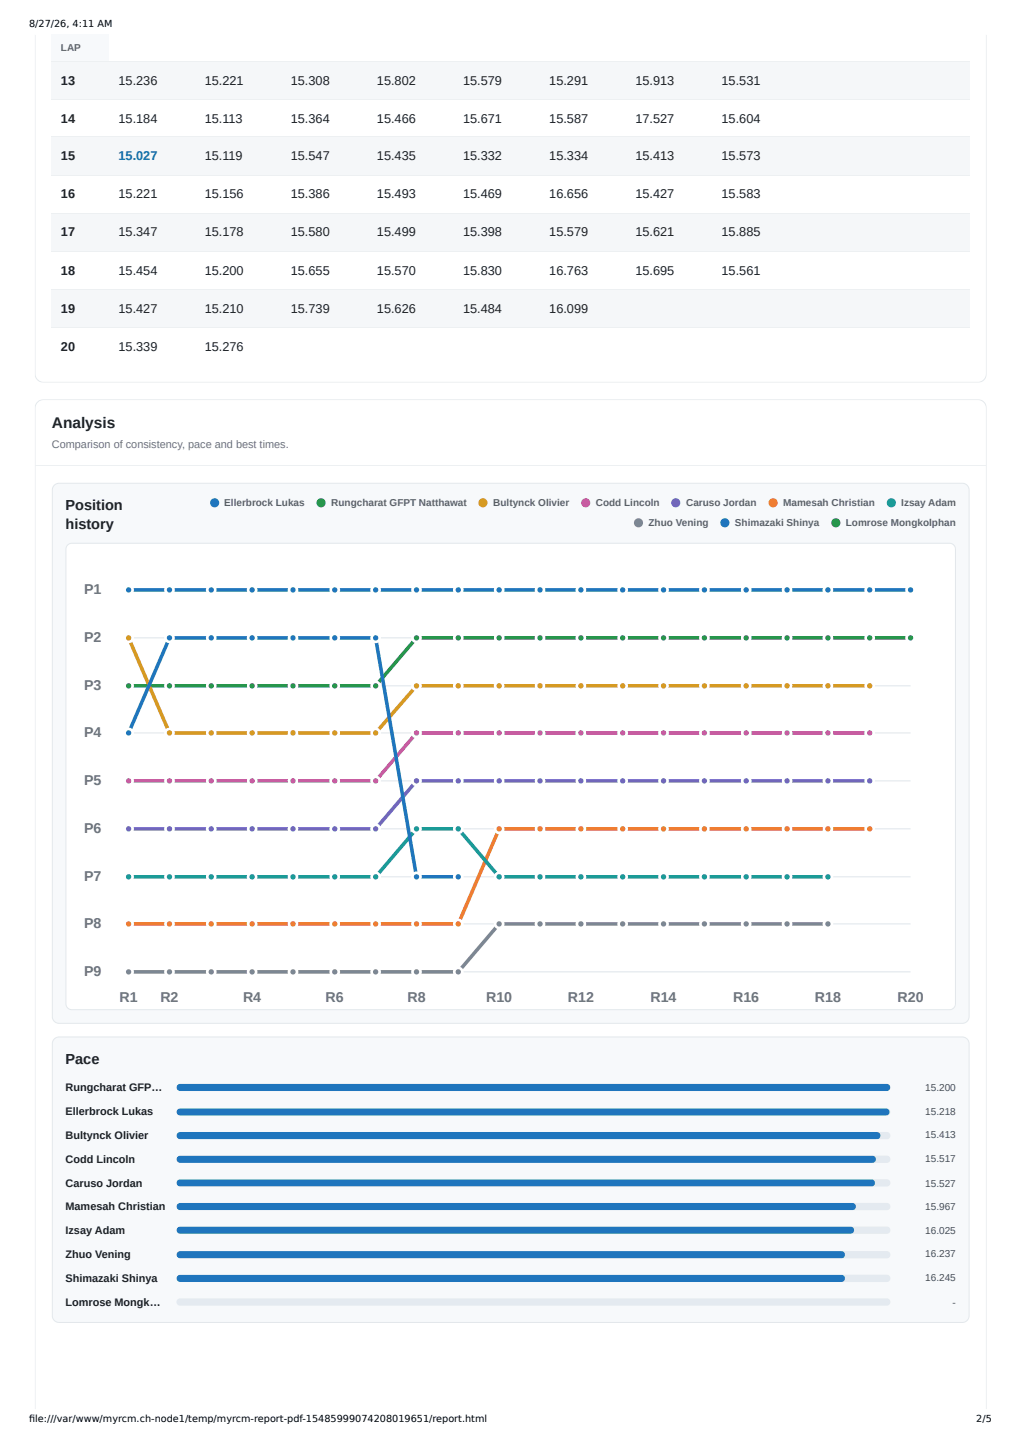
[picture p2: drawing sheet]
<svg xmlns="http://www.w3.org/2000/svg" width="297mm" height="420mm" viewBox="0 0 297 420" stroke-linecap="round" stroke-linejoin="round" font-family="sans-serif">
<g fill="#e2e6ea">
<path d="M10.1 109.9h277v1.5h-277z"/>
<path d="M285.6 10.1h1.5v101.3h-1.5z"/>
<path d="M10.1 10.1h1.5v101.3h-1.5z"/>
</g>
<path d="M15.1 10.1h16.6v7.6h-16.6z" fill="#f7f9fb"/>
<g fill="#f5f7f9">
<path d="M15.1 17.7h16.6v11.1h-16.6z"/>
<path d="M31.7 17.7h25.2v11.1h-25.2z"/>
<path d="M56.9 17.7h25.1v11.1h-25.1z"/>
<path d="M82 17.7h24.9v11.1h-24.9z"/>
<path d="M106.9 17.7h25.1v11.1h-25.1z"/>
<path d="M132 17.7h25.2v11.1h-25.2z"/>
<path d="M157.2 17.7h25.1v11.1h-25.1z"/>
<path d="M182.3 17.7h24.9v11.1h-24.9z"/>
<path d="M207.2 17.7h25.1v11.1h-25.1z"/>
<path d="M232.3 17.7h25.1v11.1h-25.1z"/>
<path d="M257.4 17.7h24.6v11.1h-24.6z"/>
<path d="M15.1 40h16.6v11.1h-16.6z"/>
<path d="M31.7 40h25.2v11.1h-25.2z"/>
<path d="M56.9 40h25.1v11.1h-25.1z"/>
<path d="M82 40h24.9v11.1h-24.9z"/>
<path d="M106.9 40h25.1v11.1h-25.1z"/>
<path d="M132 40h25.2v11.1h-25.2z"/>
<path d="M157.2 40h25.1v11.1h-25.1z"/>
<path d="M182.3 40h24.9v11.1h-24.9z"/>
<path d="M207.2 40h25.1v11.1h-25.1z"/>
<path d="M232.3 40h25.1v11.1h-25.1z"/>
<path d="M257.4 40h24.6v11.1h-24.6z"/>
<path d="M15.1 62.2h16.6v11.1h-16.6z"/>
<path d="M31.7 62.2h25.2v11.1h-25.2z"/>
<path d="M56.9 62.2h25.1v11.1h-25.1z"/>
<path d="M82 62.2h24.9v11.1h-24.9z"/>
<path d="M106.9 62.2h25.1v11.1h-25.1z"/>
<path d="M132 62.2h25.2v11.1h-25.2z"/>
<path d="M157.2 62.2h25.1v11.1h-25.1z"/>
<path d="M182.3 62.2h24.9v11.1h-24.9z"/>
<path d="M207.2 62.2h25.1v11.1h-25.1z"/>
<path d="M232.3 62.2h25.1v11.1h-25.1z"/>
<path d="M257.4 62.2h24.6v11.1h-24.6z"/>
<path d="M15.1 84.1h16.6v11.1h-16.6z"/>
<path d="M31.7 84.1h25.2v11.1h-25.2z"/>
<path d="M56.9 84.1h25.1v11.1h-25.1z"/>
<path d="M82 84.1h24.9v11.1h-24.9z"/>
<path d="M106.9 84.1h25.1v11.1h-25.1z"/>
<path d="M132 84.1h25.2v11.1h-25.2z"/>
<path d="M157.2 84.1h25.1v11.1h-25.1z"/>
<path d="M182.3 84.1h24.9v11.1h-24.9z"/>
<path d="M207.2 84.1h25.1v11.1h-25.1z"/>
<path d="M232.3 84.1h25.1v11.1h-25.1z"/>
<path d="M257.4 84.1h24.6v11.1h-24.6z"/>
</g>
<path d="M15.1 17.9h266.9M15.1 29h266.9M15.1 39.8h266.9M15.1 50.9h266.9M15.1 62h266.9M15.1 73.2h266.9M15.1 84.3h266.9M15.1 95.4h266.9" fill="none" stroke="#edf0f2" stroke-width=".29"/>
<path d="M10.9 117l.8-.5 1-.2h271.7a2.51 2.51 0 0 1 2.5 2.5v291.3h-276.7v-291.3l.2-1z" fill="#fff"/>
<g fill="#e2e6ea">
<path d="M10.1 116.2h277v1.5h-277z"/>
<path d="M285.6 116.2h1.5v293.9h-1.5z"/>
<path d="M10.1 116.2h1.5v293.9h-1.5z"/>
</g>
<path d="M10.3 135.6h276.5" fill="none" stroke="#edf0f2" stroke-width=".29"/>
<path d="M15.8 141.2l.6-.4 .8-.2h262.7a1.98 1.98 0 0 1 2 2v153.2a1.98 1.98 0 0 1-2 2h-262.7a1.98 1.98 0 0 1-2-2v-153.2l.2-.7z" fill="#f7f9fb"/>
<path d="M15.8 141.2l.6-.4 .8-.2h262.7a1.98 1.98 0 0 1 2 2v153.2a1.98 1.98 0 0 1-2 2h-262.7a1.98 1.98 0 0 1-2-2v-153.2l.2-.7z" fill="none" stroke="#e3e8ec" stroke-width=".29"/>
<path d="M19.7 158.6l1.2-.5h255.3a1.72 1.72 0 0 1 1.7 1.7v132.3a1.72 1.72 0 0 1-1.7 1.7h-255.3a1.72 1.72 0 0 1-1.7-1.7v-132.3z" fill="#fff"/>
<path d="M19.7 158.6l1.2-.5h255.3a1.72 1.72 0 0 1 1.7 1.7v132.3a1.72 1.72 0 0 1-1.7 1.7h-255.3a1.72 1.72 0 0 1-1.7-1.7v-132.3z" fill="none" stroke="#e3e8ec" stroke-width=".29"/>
<circle cx="62.4" cy="146.3" r="1.32" fill="#1f75bd"/>
<circle cx="93.4" cy="146.3" r="1.32" fill="#27964c"/>
<circle cx="140.5" cy="146.3" r="1.32" fill="#d69a22"/>
<circle cx="170.4" cy="146.3" r="1.32" fill="#c5579d"/>
<circle cx="196.6" cy="146.3" r="1.32" fill="#6f63c7"/>
<circle cx="224.9" cy="146.3" r="1.32" fill="#ef7d32"/>
<circle cx="259.3" cy="146.3" r="1.32" fill="#159a9c"/>
<circle cx="185.7" cy="152.1" r="1.32" fill="#7b8794"/>
<circle cx="210.9" cy="152.1" r="1.32" fill="#1f75bd"/>
<circle cx="243.2" cy="152.1" r="1.32" fill="#27964c"/>
<path d="M37.4 171.7h227.5M37.4 185.6h227.5M37.4 199.6h227.5M37.4 213.3h227.5M37.4 227.2h227.5M37.4 241.2h227.5M37.4 255.2h227.5M37.4 268.9h227.5M37.4 282.8h227.5" fill="none" stroke="#dfe5e9" stroke-width=".29"/>
<path d="M37.4 171.7h227.5" fill="none" stroke="#1f75bd" stroke-width="1"/>
<circle cx="37.4" cy="171.7" r="1.16" fill="#1f75bd"/>
<circle cx="37.4" cy="171.7" r="1.16" fill="none" stroke="#fff" stroke-width=".78" stroke-linecap="butt"/>
<circle cx="49.3" cy="171.7" r="1.16" fill="#1f75bd"/>
<circle cx="49.3" cy="171.7" r="1.16" fill="none" stroke="#fff" stroke-width=".78" stroke-linecap="butt"/>
<circle cx="61.5" cy="171.7" r="1.16" fill="#1f75bd"/>
<circle cx="61.5" cy="171.7" r="1.16" fill="none" stroke="#fff" stroke-width=".78" stroke-linecap="butt"/>
<circle cx="73.3" cy="171.7" r="1.16" fill="#1f75bd"/>
<circle cx="73.3" cy="171.7" r="1.16" fill="none" stroke="#fff" stroke-width=".78" stroke-linecap="butt"/>
<circle cx="85.2" cy="171.7" r="1.16" fill="#1f75bd"/>
<circle cx="85.2" cy="171.7" r="1.16" fill="none" stroke="#fff" stroke-width=".78" stroke-linecap="butt"/>
<circle cx="97.4" cy="171.7" r="1.16" fill="#1f75bd"/>
<circle cx="97.4" cy="171.7" r="1.16" fill="none" stroke="#fff" stroke-width=".78" stroke-linecap="butt"/>
<circle cx="109.3" cy="171.7" r="1.16" fill="#1f75bd"/>
<circle cx="109.3" cy="171.7" r="1.16" fill="none" stroke="#fff" stroke-width=".78" stroke-linecap="butt"/>
<circle cx="121.2" cy="171.7" r="1.16" fill="#1f75bd"/>
<circle cx="121.2" cy="171.7" r="1.16" fill="none" stroke="#fff" stroke-width=".78" stroke-linecap="butt"/>
<circle cx="133.3" cy="171.7" r="1.16" fill="#1f75bd"/>
<circle cx="133.3" cy="171.7" r="1.16" fill="none" stroke="#fff" stroke-width=".78" stroke-linecap="butt"/>
<circle cx="145.2" cy="171.7" r="1.16" fill="#1f75bd"/>
<circle cx="145.2" cy="171.7" r="1.16" fill="none" stroke="#fff" stroke-width=".78" stroke-linecap="butt"/>
<circle cx="157.1" cy="171.7" r="1.16" fill="#1f75bd"/>
<circle cx="157.1" cy="171.7" r="1.16" fill="none" stroke="#fff" stroke-width=".78" stroke-linecap="butt"/>
<circle cx="169" cy="171.7" r="1.16" fill="#1f75bd"/>
<circle cx="169" cy="171.7" r="1.16" fill="none" stroke="#fff" stroke-width=".78" stroke-linecap="butt"/>
<circle cx="181.1" cy="171.7" r="1.16" fill="#1f75bd"/>
<circle cx="181.1" cy="171.7" r="1.16" fill="none" stroke="#fff" stroke-width=".78" stroke-linecap="butt"/>
<circle cx="193" cy="171.7" r="1.16" fill="#1f75bd"/>
<circle cx="193" cy="171.7" r="1.16" fill="none" stroke="#fff" stroke-width=".78" stroke-linecap="butt"/>
<circle cx="204.9" cy="171.7" r="1.16" fill="#1f75bd"/>
<circle cx="204.9" cy="171.7" r="1.16" fill="none" stroke="#fff" stroke-width=".78" stroke-linecap="butt"/>
<circle cx="217.1" cy="171.7" r="1.16" fill="#1f75bd"/>
<circle cx="217.1" cy="171.7" r="1.16" fill="none" stroke="#fff" stroke-width=".78" stroke-linecap="butt"/>
<circle cx="229" cy="171.7" r="1.16" fill="#1f75bd"/>
<circle cx="229" cy="171.7" r="1.16" fill="none" stroke="#fff" stroke-width=".78" stroke-linecap="butt"/>
<circle cx="240.8" cy="171.7" r="1.16" fill="#1f75bd"/>
<circle cx="240.8" cy="171.7" r="1.16" fill="none" stroke="#fff" stroke-width=".78" stroke-linecap="butt"/>
<circle cx="253" cy="171.7" r="1.16" fill="#1f75bd"/>
<circle cx="253" cy="171.7" r="1.16" fill="none" stroke="#fff" stroke-width=".78" stroke-linecap="butt"/>
<circle cx="264.9" cy="171.7" r="1.16" fill="#1f75bd"/>
<circle cx="264.9" cy="171.7" r="1.16" fill="none" stroke="#fff" stroke-width=".78" stroke-linecap="butt"/>
<path d="M264.9 185.6h-143.7l-11.9 14h-71.9" fill="none" stroke="#27964c" stroke-width="1"/>
<circle cx="37.4" cy="199.6" r="1.16" fill="#27964c"/>
<circle cx="37.4" cy="199.6" r="1.16" fill="none" stroke="#fff" stroke-width=".78" stroke-linecap="butt"/>
<circle cx="49.3" cy="199.6" r="1.16" fill="#27964c"/>
<circle cx="49.3" cy="199.6" r="1.16" fill="none" stroke="#fff" stroke-width=".78" stroke-linecap="butt"/>
<circle cx="61.5" cy="199.6" r="1.16" fill="#27964c"/>
<circle cx="61.5" cy="199.6" r="1.16" fill="none" stroke="#fff" stroke-width=".78" stroke-linecap="butt"/>
<circle cx="73.3" cy="199.6" r="1.16" fill="#27964c"/>
<circle cx="73.3" cy="199.6" r="1.16" fill="none" stroke="#fff" stroke-width=".78" stroke-linecap="butt"/>
<circle cx="85.2" cy="199.6" r="1.16" fill="#27964c"/>
<circle cx="85.2" cy="199.6" r="1.16" fill="none" stroke="#fff" stroke-width=".78" stroke-linecap="butt"/>
<circle cx="97.4" cy="199.6" r="1.16" fill="#27964c"/>
<circle cx="97.4" cy="199.6" r="1.16" fill="none" stroke="#fff" stroke-width=".78" stroke-linecap="butt"/>
<circle cx="109.3" cy="199.6" r="1.16" fill="#27964c"/>
<circle cx="109.3" cy="199.6" r="1.16" fill="none" stroke="#fff" stroke-width=".78" stroke-linecap="butt"/>
<circle cx="121.2" cy="185.6" r="1.16" fill="#27964c"/>
<circle cx="121.2" cy="185.6" r="1.16" fill="none" stroke="#fff" stroke-width=".78" stroke-linecap="butt"/>
<circle cx="133.3" cy="185.6" r="1.16" fill="#27964c"/>
<circle cx="133.3" cy="185.6" r="1.16" fill="none" stroke="#fff" stroke-width=".78" stroke-linecap="butt"/>
<circle cx="145.2" cy="185.6" r="1.16" fill="#27964c"/>
<circle cx="145.2" cy="185.6" r="1.16" fill="none" stroke="#fff" stroke-width=".78" stroke-linecap="butt"/>
<circle cx="157.1" cy="185.6" r="1.16" fill="#27964c"/>
<circle cx="157.1" cy="185.6" r="1.16" fill="none" stroke="#fff" stroke-width=".78" stroke-linecap="butt"/>
<circle cx="169" cy="185.6" r="1.16" fill="#27964c"/>
<circle cx="169" cy="185.6" r="1.16" fill="none" stroke="#fff" stroke-width=".78" stroke-linecap="butt"/>
<circle cx="181.1" cy="185.6" r="1.16" fill="#27964c"/>
<circle cx="181.1" cy="185.6" r="1.16" fill="none" stroke="#fff" stroke-width=".78" stroke-linecap="butt"/>
<circle cx="193" cy="185.6" r="1.16" fill="#27964c"/>
<circle cx="193" cy="185.6" r="1.16" fill="none" stroke="#fff" stroke-width=".78" stroke-linecap="butt"/>
<circle cx="204.9" cy="185.6" r="1.16" fill="#27964c"/>
<circle cx="204.9" cy="185.6" r="1.16" fill="none" stroke="#fff" stroke-width=".78" stroke-linecap="butt"/>
<circle cx="217.1" cy="185.6" r="1.16" fill="#27964c"/>
<circle cx="217.1" cy="185.6" r="1.16" fill="none" stroke="#fff" stroke-width=".78" stroke-linecap="butt"/>
<circle cx="229" cy="185.6" r="1.16" fill="#27964c"/>
<circle cx="229" cy="185.6" r="1.16" fill="none" stroke="#fff" stroke-width=".78" stroke-linecap="butt"/>
<circle cx="240.8" cy="185.6" r="1.16" fill="#27964c"/>
<circle cx="240.8" cy="185.6" r="1.16" fill="none" stroke="#fff" stroke-width=".78" stroke-linecap="butt"/>
<circle cx="253" cy="185.6" r="1.16" fill="#27964c"/>
<circle cx="253" cy="185.6" r="1.16" fill="none" stroke="#fff" stroke-width=".78" stroke-linecap="butt"/>
<circle cx="264.9" cy="185.6" r="1.16" fill="#27964c"/>
<circle cx="264.9" cy="185.6" r="1.16" fill="none" stroke="#fff" stroke-width=".78" stroke-linecap="butt"/>
<path d="M37.4 185.6l11.9 27.7h60l11.9-13.7h131.8" fill="none" stroke="#d69a22" stroke-width="1"/>
<circle cx="37.4" cy="185.6" r="1.16" fill="#d69a22"/>
<circle cx="37.4" cy="185.6" r="1.16" fill="none" stroke="#fff" stroke-width=".78" stroke-linecap="butt"/>
<circle cx="49.3" cy="213.3" r="1.16" fill="#d69a22"/>
<circle cx="49.3" cy="213.3" r="1.16" fill="none" stroke="#fff" stroke-width=".78" stroke-linecap="butt"/>
<circle cx="61.5" cy="213.3" r="1.16" fill="#d69a22"/>
<circle cx="61.5" cy="213.3" r="1.16" fill="none" stroke="#fff" stroke-width=".78" stroke-linecap="butt"/>
<circle cx="73.3" cy="213.3" r="1.16" fill="#d69a22"/>
<circle cx="73.3" cy="213.3" r="1.16" fill="none" stroke="#fff" stroke-width=".78" stroke-linecap="butt"/>
<circle cx="85.2" cy="213.3" r="1.16" fill="#d69a22"/>
<circle cx="85.2" cy="213.3" r="1.16" fill="none" stroke="#fff" stroke-width=".78" stroke-linecap="butt"/>
<circle cx="97.4" cy="213.3" r="1.16" fill="#d69a22"/>
<circle cx="97.4" cy="213.3" r="1.16" fill="none" stroke="#fff" stroke-width=".78" stroke-linecap="butt"/>
<circle cx="109.3" cy="213.3" r="1.16" fill="#d69a22"/>
<circle cx="109.3" cy="213.3" r="1.16" fill="none" stroke="#fff" stroke-width=".78" stroke-linecap="butt"/>
<circle cx="121.2" cy="199.6" r="1.16" fill="#d69a22"/>
<circle cx="121.2" cy="199.6" r="1.16" fill="none" stroke="#fff" stroke-width=".78" stroke-linecap="butt"/>
<circle cx="133.3" cy="199.6" r="1.16" fill="#d69a22"/>
<circle cx="133.3" cy="199.6" r="1.16" fill="none" stroke="#fff" stroke-width=".78" stroke-linecap="butt"/>
<circle cx="145.2" cy="199.6" r="1.16" fill="#d69a22"/>
<circle cx="145.2" cy="199.6" r="1.16" fill="none" stroke="#fff" stroke-width=".78" stroke-linecap="butt"/>
<circle cx="157.1" cy="199.6" r="1.16" fill="#d69a22"/>
<circle cx="157.1" cy="199.6" r="1.16" fill="none" stroke="#fff" stroke-width=".78" stroke-linecap="butt"/>
<circle cx="169" cy="199.6" r="1.16" fill="#d69a22"/>
<circle cx="169" cy="199.6" r="1.16" fill="none" stroke="#fff" stroke-width=".78" stroke-linecap="butt"/>
<circle cx="181.1" cy="199.6" r="1.16" fill="#d69a22"/>
<circle cx="181.1" cy="199.6" r="1.16" fill="none" stroke="#fff" stroke-width=".78" stroke-linecap="butt"/>
<circle cx="193" cy="199.6" r="1.16" fill="#d69a22"/>
<circle cx="193" cy="199.6" r="1.16" fill="none" stroke="#fff" stroke-width=".78" stroke-linecap="butt"/>
<circle cx="204.9" cy="199.6" r="1.16" fill="#d69a22"/>
<circle cx="204.9" cy="199.6" r="1.16" fill="none" stroke="#fff" stroke-width=".78" stroke-linecap="butt"/>
<circle cx="217.1" cy="199.6" r="1.16" fill="#d69a22"/>
<circle cx="217.1" cy="199.6" r="1.16" fill="none" stroke="#fff" stroke-width=".78" stroke-linecap="butt"/>
<circle cx="229" cy="199.6" r="1.16" fill="#d69a22"/>
<circle cx="229" cy="199.6" r="1.16" fill="none" stroke="#fff" stroke-width=".78" stroke-linecap="butt"/>
<circle cx="240.8" cy="199.6" r="1.16" fill="#d69a22"/>
<circle cx="240.8" cy="199.6" r="1.16" fill="none" stroke="#fff" stroke-width=".78" stroke-linecap="butt"/>
<circle cx="253" cy="199.6" r="1.16" fill="#d69a22"/>
<circle cx="253" cy="199.6" r="1.16" fill="none" stroke="#fff" stroke-width=".78" stroke-linecap="butt"/>
<path d="M253 213.3h-131.8l-11.9 13.9h-71.9" fill="none" stroke="#c5579d" stroke-width="1"/>
<circle cx="37.4" cy="227.2" r="1.16" fill="#c5579d"/>
<circle cx="37.4" cy="227.2" r="1.16" fill="none" stroke="#fff" stroke-width=".78" stroke-linecap="butt"/>
<circle cx="49.3" cy="227.2" r="1.16" fill="#c5579d"/>
<circle cx="49.3" cy="227.2" r="1.16" fill="none" stroke="#fff" stroke-width=".78" stroke-linecap="butt"/>
<circle cx="61.5" cy="227.2" r="1.16" fill="#c5579d"/>
<circle cx="61.5" cy="227.2" r="1.16" fill="none" stroke="#fff" stroke-width=".78" stroke-linecap="butt"/>
<circle cx="73.3" cy="227.2" r="1.16" fill="#c5579d"/>
<circle cx="73.3" cy="227.2" r="1.16" fill="none" stroke="#fff" stroke-width=".78" stroke-linecap="butt"/>
<circle cx="85.2" cy="227.2" r="1.16" fill="#c5579d"/>
<circle cx="85.2" cy="227.2" r="1.16" fill="none" stroke="#fff" stroke-width=".78" stroke-linecap="butt"/>
<circle cx="97.4" cy="227.2" r="1.16" fill="#c5579d"/>
<circle cx="97.4" cy="227.2" r="1.16" fill="none" stroke="#fff" stroke-width=".78" stroke-linecap="butt"/>
<circle cx="109.3" cy="227.2" r="1.16" fill="#c5579d"/>
<circle cx="109.3" cy="227.2" r="1.16" fill="none" stroke="#fff" stroke-width=".78" stroke-linecap="butt"/>
<circle cx="121.2" cy="213.3" r="1.16" fill="#c5579d"/>
<circle cx="121.2" cy="213.3" r="1.16" fill="none" stroke="#fff" stroke-width=".78" stroke-linecap="butt"/>
<circle cx="133.3" cy="213.3" r="1.16" fill="#c5579d"/>
<circle cx="133.3" cy="213.3" r="1.16" fill="none" stroke="#fff" stroke-width=".78" stroke-linecap="butt"/>
<circle cx="145.2" cy="213.3" r="1.16" fill="#c5579d"/>
<circle cx="145.2" cy="213.3" r="1.16" fill="none" stroke="#fff" stroke-width=".78" stroke-linecap="butt"/>
<circle cx="157.1" cy="213.3" r="1.16" fill="#c5579d"/>
<circle cx="157.1" cy="213.3" r="1.16" fill="none" stroke="#fff" stroke-width=".78" stroke-linecap="butt"/>
<circle cx="169" cy="213.3" r="1.16" fill="#c5579d"/>
<circle cx="169" cy="213.3" r="1.16" fill="none" stroke="#fff" stroke-width=".78" stroke-linecap="butt"/>
<circle cx="181.1" cy="213.3" r="1.16" fill="#c5579d"/>
<circle cx="181.1" cy="213.3" r="1.16" fill="none" stroke="#fff" stroke-width=".78" stroke-linecap="butt"/>
<circle cx="193" cy="213.3" r="1.16" fill="#c5579d"/>
<circle cx="193" cy="213.3" r="1.16" fill="none" stroke="#fff" stroke-width=".78" stroke-linecap="butt"/>
<circle cx="204.9" cy="213.3" r="1.16" fill="#c5579d"/>
<circle cx="204.9" cy="213.3" r="1.16" fill="none" stroke="#fff" stroke-width=".78" stroke-linecap="butt"/>
<circle cx="217.1" cy="213.3" r="1.16" fill="#c5579d"/>
<circle cx="217.1" cy="213.3" r="1.16" fill="none" stroke="#fff" stroke-width=".78" stroke-linecap="butt"/>
<circle cx="229" cy="213.3" r="1.16" fill="#c5579d"/>
<circle cx="229" cy="213.3" r="1.16" fill="none" stroke="#fff" stroke-width=".78" stroke-linecap="butt"/>
<circle cx="240.8" cy="213.3" r="1.16" fill="#c5579d"/>
<circle cx="240.8" cy="213.3" r="1.16" fill="none" stroke="#fff" stroke-width=".78" stroke-linecap="butt"/>
<circle cx="253" cy="213.3" r="1.16" fill="#c5579d"/>
<circle cx="253" cy="213.3" r="1.16" fill="none" stroke="#fff" stroke-width=".78" stroke-linecap="butt"/>
<path d="M253 227.2h-131.8l-11.9 14h-71.9" fill="none" stroke="#6f63c7" stroke-width="1"/>
<circle cx="37.4" cy="241.2" r="1.16" fill="#6f63c7"/>
<circle cx="37.4" cy="241.2" r="1.16" fill="none" stroke="#fff" stroke-width=".78" stroke-linecap="butt"/>
<circle cx="49.3" cy="241.2" r="1.16" fill="#6f63c7"/>
<circle cx="49.3" cy="241.2" r="1.16" fill="none" stroke="#fff" stroke-width=".78" stroke-linecap="butt"/>
<circle cx="61.5" cy="241.2" r="1.16" fill="#6f63c7"/>
<circle cx="61.5" cy="241.2" r="1.16" fill="none" stroke="#fff" stroke-width=".78" stroke-linecap="butt"/>
<circle cx="73.3" cy="241.2" r="1.16" fill="#6f63c7"/>
<circle cx="73.3" cy="241.2" r="1.16" fill="none" stroke="#fff" stroke-width=".78" stroke-linecap="butt"/>
<circle cx="85.2" cy="241.2" r="1.16" fill="#6f63c7"/>
<circle cx="85.2" cy="241.2" r="1.16" fill="none" stroke="#fff" stroke-width=".78" stroke-linecap="butt"/>
<circle cx="97.4" cy="241.2" r="1.16" fill="#6f63c7"/>
<circle cx="97.4" cy="241.2" r="1.16" fill="none" stroke="#fff" stroke-width=".78" stroke-linecap="butt"/>
<circle cx="109.3" cy="241.2" r="1.16" fill="#6f63c7"/>
<circle cx="109.3" cy="241.2" r="1.16" fill="none" stroke="#fff" stroke-width=".78" stroke-linecap="butt"/>
<circle cx="121.2" cy="227.2" r="1.16" fill="#6f63c7"/>
<circle cx="121.2" cy="227.2" r="1.16" fill="none" stroke="#fff" stroke-width=".78" stroke-linecap="butt"/>
<circle cx="133.3" cy="227.2" r="1.16" fill="#6f63c7"/>
<circle cx="133.3" cy="227.2" r="1.16" fill="none" stroke="#fff" stroke-width=".78" stroke-linecap="butt"/>
<circle cx="145.2" cy="227.2" r="1.16" fill="#6f63c7"/>
<circle cx="145.2" cy="227.2" r="1.16" fill="none" stroke="#fff" stroke-width=".78" stroke-linecap="butt"/>
<circle cx="157.1" cy="227.2" r="1.16" fill="#6f63c7"/>
<circle cx="157.1" cy="227.2" r="1.16" fill="none" stroke="#fff" stroke-width=".78" stroke-linecap="butt"/>
<circle cx="169" cy="227.2" r="1.16" fill="#6f63c7"/>
<circle cx="169" cy="227.2" r="1.16" fill="none" stroke="#fff" stroke-width=".78" stroke-linecap="butt"/>
<circle cx="181.1" cy="227.2" r="1.16" fill="#6f63c7"/>
<circle cx="181.1" cy="227.2" r="1.16" fill="none" stroke="#fff" stroke-width=".78" stroke-linecap="butt"/>
<circle cx="193" cy="227.2" r="1.16" fill="#6f63c7"/>
<circle cx="193" cy="227.2" r="1.16" fill="none" stroke="#fff" stroke-width=".78" stroke-linecap="butt"/>
<circle cx="204.9" cy="227.2" r="1.16" fill="#6f63c7"/>
<circle cx="204.9" cy="227.2" r="1.16" fill="none" stroke="#fff" stroke-width=".78" stroke-linecap="butt"/>
<circle cx="217.1" cy="227.2" r="1.16" fill="#6f63c7"/>
<circle cx="217.1" cy="227.2" r="1.16" fill="none" stroke="#fff" stroke-width=".78" stroke-linecap="butt"/>
<circle cx="229" cy="227.2" r="1.16" fill="#6f63c7"/>
<circle cx="229" cy="227.2" r="1.16" fill="none" stroke="#fff" stroke-width=".78" stroke-linecap="butt"/>
<circle cx="240.8" cy="227.2" r="1.16" fill="#6f63c7"/>
<circle cx="240.8" cy="227.2" r="1.16" fill="none" stroke="#fff" stroke-width=".78" stroke-linecap="butt"/>
<circle cx="253" cy="227.2" r="1.16" fill="#6f63c7"/>
<circle cx="253" cy="227.2" r="1.16" fill="none" stroke="#fff" stroke-width=".78" stroke-linecap="butt"/>
<path d="M253 241.2h-107.8l-11.9 27.7h-95.9" fill="none" stroke="#ef7d32" stroke-width="1"/>
<circle cx="37.4" cy="268.9" r="1.16" fill="#ef7d32"/>
<circle cx="37.4" cy="268.9" r="1.16" fill="none" stroke="#fff" stroke-width=".78" stroke-linecap="butt"/>
<circle cx="49.3" cy="268.9" r="1.16" fill="#ef7d32"/>
<circle cx="49.3" cy="268.9" r="1.16" fill="none" stroke="#fff" stroke-width=".78" stroke-linecap="butt"/>
<circle cx="61.5" cy="268.9" r="1.16" fill="#ef7d32"/>
<circle cx="61.5" cy="268.9" r="1.16" fill="none" stroke="#fff" stroke-width=".78" stroke-linecap="butt"/>
<circle cx="73.3" cy="268.9" r="1.16" fill="#ef7d32"/>
<circle cx="73.3" cy="268.9" r="1.16" fill="none" stroke="#fff" stroke-width=".78" stroke-linecap="butt"/>
<circle cx="85.2" cy="268.9" r="1.16" fill="#ef7d32"/>
<circle cx="85.2" cy="268.9" r="1.16" fill="none" stroke="#fff" stroke-width=".78" stroke-linecap="butt"/>
<circle cx="97.4" cy="268.9" r="1.16" fill="#ef7d32"/>
<circle cx="97.4" cy="268.9" r="1.16" fill="none" stroke="#fff" stroke-width=".78" stroke-linecap="butt"/>
<circle cx="109.3" cy="268.9" r="1.16" fill="#ef7d32"/>
<circle cx="109.3" cy="268.9" r="1.16" fill="none" stroke="#fff" stroke-width=".78" stroke-linecap="butt"/>
<circle cx="121.2" cy="268.9" r="1.16" fill="#ef7d32"/>
<circle cx="121.2" cy="268.9" r="1.16" fill="none" stroke="#fff" stroke-width=".78" stroke-linecap="butt"/>
<circle cx="133.3" cy="268.9" r="1.16" fill="#ef7d32"/>
<circle cx="133.3" cy="268.9" r="1.16" fill="none" stroke="#fff" stroke-width=".78" stroke-linecap="butt"/>
<circle cx="145.2" cy="241.2" r="1.16" fill="#ef7d32"/>
<circle cx="145.2" cy="241.2" r="1.16" fill="none" stroke="#fff" stroke-width=".78" stroke-linecap="butt"/>
<circle cx="157.1" cy="241.2" r="1.16" fill="#ef7d32"/>
<circle cx="157.1" cy="241.2" r="1.16" fill="none" stroke="#fff" stroke-width=".78" stroke-linecap="butt"/>
<circle cx="169" cy="241.2" r="1.16" fill="#ef7d32"/>
<circle cx="169" cy="241.2" r="1.16" fill="none" stroke="#fff" stroke-width=".78" stroke-linecap="butt"/>
<circle cx="181.1" cy="241.2" r="1.16" fill="#ef7d32"/>
<circle cx="181.1" cy="241.2" r="1.16" fill="none" stroke="#fff" stroke-width=".78" stroke-linecap="butt"/>
<circle cx="193" cy="241.2" r="1.16" fill="#ef7d32"/>
<circle cx="193" cy="241.2" r="1.16" fill="none" stroke="#fff" stroke-width=".78" stroke-linecap="butt"/>
<circle cx="204.9" cy="241.2" r="1.16" fill="#ef7d32"/>
<circle cx="204.9" cy="241.2" r="1.16" fill="none" stroke="#fff" stroke-width=".78" stroke-linecap="butt"/>
<circle cx="217.1" cy="241.2" r="1.16" fill="#ef7d32"/>
<circle cx="217.1" cy="241.2" r="1.16" fill="none" stroke="#fff" stroke-width=".78" stroke-linecap="butt"/>
<circle cx="229" cy="241.2" r="1.16" fill="#ef7d32"/>
<circle cx="229" cy="241.2" r="1.16" fill="none" stroke="#fff" stroke-width=".78" stroke-linecap="butt"/>
<circle cx="240.8" cy="241.2" r="1.16" fill="#ef7d32"/>
<circle cx="240.8" cy="241.2" r="1.16" fill="none" stroke="#fff" stroke-width=".78" stroke-linecap="butt"/>
<circle cx="253" cy="241.2" r="1.16" fill="#ef7d32"/>
<circle cx="253" cy="241.2" r="1.16" fill="none" stroke="#fff" stroke-width=".78" stroke-linecap="butt"/>
<path d="M37.4 255.2h71.9l11.9-14h12.1l11.9 14h95.6" fill="none" stroke="#159a9c" stroke-width="1"/>
<circle cx="37.4" cy="255.2" r="1.16" fill="#159a9c"/>
<circle cx="37.4" cy="255.2" r="1.16" fill="none" stroke="#fff" stroke-width=".78" stroke-linecap="butt"/>
<circle cx="49.3" cy="255.2" r="1.16" fill="#159a9c"/>
<circle cx="49.3" cy="255.2" r="1.16" fill="none" stroke="#fff" stroke-width=".78" stroke-linecap="butt"/>
<circle cx="61.5" cy="255.2" r="1.16" fill="#159a9c"/>
<circle cx="61.5" cy="255.2" r="1.16" fill="none" stroke="#fff" stroke-width=".78" stroke-linecap="butt"/>
<circle cx="73.3" cy="255.2" r="1.16" fill="#159a9c"/>
<circle cx="73.3" cy="255.2" r="1.16" fill="none" stroke="#fff" stroke-width=".78" stroke-linecap="butt"/>
<circle cx="85.2" cy="255.2" r="1.16" fill="#159a9c"/>
<circle cx="85.2" cy="255.2" r="1.16" fill="none" stroke="#fff" stroke-width=".78" stroke-linecap="butt"/>
<circle cx="97.4" cy="255.2" r="1.16" fill="#159a9c"/>
<circle cx="97.4" cy="255.2" r="1.16" fill="none" stroke="#fff" stroke-width=".78" stroke-linecap="butt"/>
<circle cx="109.3" cy="255.2" r="1.16" fill="#159a9c"/>
<circle cx="109.3" cy="255.2" r="1.16" fill="none" stroke="#fff" stroke-width=".78" stroke-linecap="butt"/>
<circle cx="121.2" cy="241.2" r="1.16" fill="#159a9c"/>
<circle cx="121.2" cy="241.2" r="1.16" fill="none" stroke="#fff" stroke-width=".78" stroke-linecap="butt"/>
<circle cx="133.3" cy="241.2" r="1.16" fill="#159a9c"/>
<circle cx="133.3" cy="241.2" r="1.16" fill="none" stroke="#fff" stroke-width=".78" stroke-linecap="butt"/>
<circle cx="145.2" cy="255.2" r="1.16" fill="#159a9c"/>
<circle cx="145.2" cy="255.2" r="1.16" fill="none" stroke="#fff" stroke-width=".78" stroke-linecap="butt"/>
<circle cx="157.1" cy="255.2" r="1.16" fill="#159a9c"/>
<circle cx="157.1" cy="255.2" r="1.16" fill="none" stroke="#fff" stroke-width=".78" stroke-linecap="butt"/>
<circle cx="169" cy="255.2" r="1.16" fill="#159a9c"/>
<circle cx="169" cy="255.2" r="1.16" fill="none" stroke="#fff" stroke-width=".78" stroke-linecap="butt"/>
<circle cx="181.1" cy="255.2" r="1.16" fill="#159a9c"/>
<circle cx="181.1" cy="255.2" r="1.16" fill="none" stroke="#fff" stroke-width=".78" stroke-linecap="butt"/>
<circle cx="193" cy="255.2" r="1.16" fill="#159a9c"/>
<circle cx="193" cy="255.2" r="1.16" fill="none" stroke="#fff" stroke-width=".78" stroke-linecap="butt"/>
<circle cx="204.9" cy="255.2" r="1.16" fill="#159a9c"/>
<circle cx="204.9" cy="255.2" r="1.16" fill="none" stroke="#fff" stroke-width=".78" stroke-linecap="butt"/>
<circle cx="217.1" cy="255.2" r="1.16" fill="#159a9c"/>
<circle cx="217.1" cy="255.2" r="1.16" fill="none" stroke="#fff" stroke-width=".78" stroke-linecap="butt"/>
<circle cx="229" cy="255.2" r="1.16" fill="#159a9c"/>
<circle cx="229" cy="255.2" r="1.16" fill="none" stroke="#fff" stroke-width=".78" stroke-linecap="butt"/>
<circle cx="240.8" cy="255.2" r="1.16" fill="#159a9c"/>
<circle cx="240.8" cy="255.2" r="1.16" fill="none" stroke="#fff" stroke-width=".78" stroke-linecap="butt"/>
<path d="M240.8 268.9h-95.6l-11.9 13.9h-95.9" fill="none" stroke="#7b8794" stroke-width="1"/>
<circle cx="37.4" cy="282.8" r="1.16" fill="#7b8794"/>
<circle cx="37.4" cy="282.8" r="1.16" fill="none" stroke="#fff" stroke-width=".78" stroke-linecap="butt"/>
<circle cx="49.3" cy="282.8" r="1.16" fill="#7b8794"/>
<circle cx="49.3" cy="282.8" r="1.16" fill="none" stroke="#fff" stroke-width=".78" stroke-linecap="butt"/>
<circle cx="61.5" cy="282.8" r="1.16" fill="#7b8794"/>
<circle cx="61.5" cy="282.8" r="1.16" fill="none" stroke="#fff" stroke-width=".78" stroke-linecap="butt"/>
<circle cx="73.3" cy="282.8" r="1.16" fill="#7b8794"/>
<circle cx="73.3" cy="282.8" r="1.16" fill="none" stroke="#fff" stroke-width=".78" stroke-linecap="butt"/>
<circle cx="85.2" cy="282.8" r="1.16" fill="#7b8794"/>
<circle cx="85.2" cy="282.8" r="1.16" fill="none" stroke="#fff" stroke-width=".78" stroke-linecap="butt"/>
<circle cx="97.4" cy="282.8" r="1.16" fill="#7b8794"/>
<circle cx="97.4" cy="282.8" r="1.16" fill="none" stroke="#fff" stroke-width=".78" stroke-linecap="butt"/>
<circle cx="109.3" cy="282.8" r="1.16" fill="#7b8794"/>
<circle cx="109.3" cy="282.8" r="1.16" fill="none" stroke="#fff" stroke-width=".78" stroke-linecap="butt"/>
<circle cx="121.2" cy="282.8" r="1.16" fill="#7b8794"/>
<circle cx="121.2" cy="282.8" r="1.16" fill="none" stroke="#fff" stroke-width=".78" stroke-linecap="butt"/>
<circle cx="133.3" cy="282.8" r="1.16" fill="#7b8794"/>
<circle cx="133.3" cy="282.8" r="1.16" fill="none" stroke="#fff" stroke-width=".78" stroke-linecap="butt"/>
<circle cx="145.2" cy="268.9" r="1.16" fill="#7b8794"/>
<circle cx="145.2" cy="268.9" r="1.16" fill="none" stroke="#fff" stroke-width=".78" stroke-linecap="butt"/>
<circle cx="157.1" cy="268.9" r="1.16" fill="#7b8794"/>
<circle cx="157.1" cy="268.9" r="1.16" fill="none" stroke="#fff" stroke-width=".78" stroke-linecap="butt"/>
<circle cx="169" cy="268.9" r="1.16" fill="#7b8794"/>
<circle cx="169" cy="268.9" r="1.16" fill="none" stroke="#fff" stroke-width=".78" stroke-linecap="butt"/>
<circle cx="181.1" cy="268.9" r="1.16" fill="#7b8794"/>
<circle cx="181.1" cy="268.9" r="1.16" fill="none" stroke="#fff" stroke-width=".78" stroke-linecap="butt"/>
<circle cx="193" cy="268.9" r="1.16" fill="#7b8794"/>
<circle cx="193" cy="268.9" r="1.16" fill="none" stroke="#fff" stroke-width=".78" stroke-linecap="butt"/>
<circle cx="204.9" cy="268.9" r="1.16" fill="#7b8794"/>
<circle cx="204.9" cy="268.9" r="1.16" fill="none" stroke="#fff" stroke-width=".78" stroke-linecap="butt"/>
<circle cx="217.1" cy="268.9" r="1.16" fill="#7b8794"/>
<circle cx="217.1" cy="268.9" r="1.16" fill="none" stroke="#fff" stroke-width=".78" stroke-linecap="butt"/>
<circle cx="229" cy="268.9" r="1.16" fill="#7b8794"/>
<circle cx="229" cy="268.9" r="1.16" fill="none" stroke="#fff" stroke-width=".78" stroke-linecap="butt"/>
<circle cx="240.8" cy="268.9" r="1.16" fill="#7b8794"/>
<circle cx="240.8" cy="268.9" r="1.16" fill="none" stroke="#fff" stroke-width=".78" stroke-linecap="butt"/>
<path d="M37.4 213.3l11.9-27.7h60l11.9 69.6h12.1" fill="none" stroke="#1f75bd" stroke-width="1"/>
<circle cx="37.4" cy="213.3" r="1.16" fill="#1f75bd"/>
<circle cx="37.4" cy="213.3" r="1.16" fill="none" stroke="#fff" stroke-width=".78" stroke-linecap="butt"/>
<circle cx="49.3" cy="185.6" r="1.16" fill="#1f75bd"/>
<circle cx="49.3" cy="185.6" r="1.16" fill="none" stroke="#fff" stroke-width=".78" stroke-linecap="butt"/>
<circle cx="61.5" cy="185.6" r="1.16" fill="#1f75bd"/>
<circle cx="61.5" cy="185.6" r="1.16" fill="none" stroke="#fff" stroke-width=".78" stroke-linecap="butt"/>
<circle cx="73.3" cy="185.6" r="1.16" fill="#1f75bd"/>
<circle cx="73.3" cy="185.6" r="1.16" fill="none" stroke="#fff" stroke-width=".78" stroke-linecap="butt"/>
<circle cx="85.2" cy="185.6" r="1.16" fill="#1f75bd"/>
<circle cx="85.2" cy="185.6" r="1.16" fill="none" stroke="#fff" stroke-width=".78" stroke-linecap="butt"/>
<circle cx="97.4" cy="185.6" r="1.16" fill="#1f75bd"/>
<circle cx="97.4" cy="185.6" r="1.16" fill="none" stroke="#fff" stroke-width=".78" stroke-linecap="butt"/>
<circle cx="109.3" cy="185.6" r="1.16" fill="#1f75bd"/>
<circle cx="109.3" cy="185.6" r="1.16" fill="none" stroke="#fff" stroke-width=".78" stroke-linecap="butt"/>
<circle cx="121.2" cy="255.2" r="1.16" fill="#1f75bd"/>
<circle cx="121.2" cy="255.2" r="1.16" fill="none" stroke="#fff" stroke-width=".78" stroke-linecap="butt"/>
<circle cx="133.3" cy="255.2" r="1.16" fill="#1f75bd"/>
<circle cx="133.3" cy="255.2" r="1.16" fill="none" stroke="#fff" stroke-width=".78" stroke-linecap="butt"/>
<path d="M15.8 302.3l.6-.4 .8-.1h262.7a1.98 1.98 0 0 1 2 1.9v79.2a1.98 1.98 0 0 1-2 1.9h-262.7a1.98 1.98 0 0 1-2-1.9v-79.2l.2-.7z" fill="#f7f9fb"/>
<path d="M15.8 302.3l.6-.4 .8-.1h262.7a1.98 1.98 0 0 1 2 1.9v79.2a1.98 1.98 0 0 1-2 1.9h-262.7a1.98 1.98 0 0 1-2-1.9v-79.2l.2-.7z" fill="none" stroke="#e3e8ec" stroke-width=".29"/>
<path d="M51.6 315.7l.8-.3h205.6a1.06 1.06 0 0 1 1 1 1.06 1.06 0 0 1-1 1.1h-205.6a1.06 1.06 0 0 1-1-.7 1.06 1.06 0 0 1 .2-1.1z" fill="#e4eaf0"/>
<path d="M51.6 315.7l.8-.3h205.6a1.06 1.06 0 0 1 1 1 1.06 1.06 0 0 1-1 1.1h-205.6a1.06 1.06 0 0 1-1-.7 1.06 1.06 0 0 1 .2-1.1z" fill="#1f75bd"/>
<path d="M51.6 322.8l.8-.3h205.6a1.06 1.06 0 0 1 1 1.1 1.06 1.06 0 0 1-1 1h-205.6a1.06 1.06 0 0 1-1-.6 1.06 1.06 0 0 1 .2-1.2z" fill="#e4eaf0"/>
<path d="M51.6 322.8l.8-.3h205.3a1.06 1.06 0 0 1 1.1 1.1 1.06 1.06 0 0 1-1.1 1h-205.3a1.06 1.06 0 0 1-1-.6 1.06 1.06 0 0 1 .2-1.2z" fill="#1f75bd"/>
<path d="M51.6 329.7l.8-.3h205.6a1.06 1.06 0 0 1 1 1.1 1.06 1.06 0 0 1-1 1h-205.6a1.06 1.06 0 0 1-1-.6 1.06 1.06 0 0 1 .2-1.2z" fill="#e4eaf0"/>
<path d="M51.6 329.7l.8-.3h202.7a1.06 1.06 0 0 1 1 1.1 1.06 1.06 0 0 1-1 1h-202.7a1.06 1.06 0 0 1-1-.6 1.06 1.06 0 0 1 .2-1.2z" fill="#1f75bd"/>
<path d="M51.6 336.6l.8-.3h205.6a1.06 1.06 0 0 1 1 1 1.06 1.06 0 0 1-1 1.1h-205.6a1.06 1.06 0 0 1-1-.7 1.06 1.06 0 0 1 .2-1.1z" fill="#e4eaf0"/>
<path d="M51.6 336.6l.8-.3h201.3a1.06 1.06 0 0 1 1.1 1 1.06 1.06 0 0 1-1.1 1.1h-201.3a1.06 1.06 0 0 1-1-.7 1.06 1.06 0 0 1 .2-1.1z" fill="#1f75bd"/>
<path d="M51.6 343.5l.8-.3h205.6a1.06 1.06 0 0 1 1 1 1.06 1.06 0 0 1-1 1.1h-205.6a1.06 1.06 0 0 1-1-.7 1.06 1.06 0 0 1 .2-1.1z" fill="#e4eaf0"/>
<path d="M51.6 343.5l.8-.3h201.1a1.06 1.06 0 0 1 1 1 1.06 1.06 0 0 1-1 1.1h-201.1a1.06 1.06 0 0 1-1-.7 1.06 1.06 0 0 1 .2-1.1z" fill="#1f75bd"/>
<path d="M51.6 350.4l.8-.4h205.6a1.06 1.06 0 0 1 1 1.1 1.06 1.06 0 0 1-1 1.1h-205.6a1.06 1.06 0 0 1-1-.7 1.06 1.06 0 0 1 .2-1.1z" fill="#e4eaf0"/>
<path d="M51.6 350.4l.8-.4h195.5a1.06 1.06 0 0 1 1.1 1.1 1.06 1.06 0 0 1-1.1 1.1h-195.5a1.06 1.06 0 0 1-1-.7 1.06 1.06 0 0 1 .2-1.1z" fill="#1f75bd"/>
<path d="M51.6 357.2l.8-.3h205.6a1.06 1.06 0 0 1 1 1.1 1.06 1.06 0 0 1-1 1h-205.6a1.06 1.06 0 0 1-1-.6 1.06 1.06 0 0 1 .2-1.2z" fill="#e4eaf0"/>
<path d="M51.6 357.2l.8-.3h195a1.06 1.06 0 0 1 1 1.1 1.06 1.06 0 0 1-1 1h-195a1.06 1.06 0 0 1-1-.6 1.06 1.06 0 0 1 .2-1.2z" fill="#1f75bd"/>
<path d="M51.6 364.4l.8-.3h205.6a1.06 1.06 0 0 1 1 1 1.06 1.06 0 0 1-1 1.1h-205.6a1.06 1.06 0 0 1-1-.7 1.06 1.06 0 0 1 .2-1.1z" fill="#e4eaf0"/>
<path d="M51.6 364.4l.8-.3h192.3a1.06 1.06 0 0 1 1.1 1 1.06 1.06 0 0 1-1.1 1.1h-192.3a1.06 1.06 0 0 1-1-.7 1.06 1.06 0 0 1 .2-1.1z" fill="#1f75bd"/>
<path d="M51.6 371.3l.8-.4h205.6a1.06 1.06 0 0 1 1 1.1 1.06 1.06 0 0 1-1 1.1h-205.6a1.06 1.06 0 0 1-1-.7 1.06 1.06 0 0 1 .2-1.1z" fill="#e4eaf0"/>
<path d="M51.6 371.3l.8-.4h192.3a1.06 1.06 0 0 1 1.1 1.1 1.06 1.06 0 0 1-1.1 1.1h-192.3a1.06 1.06 0 0 1-1-.7 1.06 1.06 0 0 1 .2-1.1z" fill="#1f75bd"/>
<path d="M51.6 378.1l.8-.3h205.6a1.06 1.06 0 0 1 1 1.1 1.06 1.06 0 0 1-1 1h-205.6a1.06 1.06 0 0 1-1-.6 1.06 1.06 0 0 1 .2-1.2z" fill="#e4eaf0"/>
<text font-size="4.5" fill="#222" x="15.1" y="124.6">Analysis</text>
<g font-size="4.2" fill="#16212b">
<text x="19" y="148.4">Position</text>
<text x="19" y="154">history</text>
<text x="19" y="309.6">Pace</text>
</g>
<g font-size="4.1" fill="#69737c">
<text x="24.5" y="173">P1</text>
<text x="24.5" y="186.9">P2</text>
<text x="24.5" y="200.9">P3</text>
<text x="24.5" y="214.6">P4</text>
<text x="24.5" y="228.5">P5</text>
<text x="24.5" y="242.5">P6</text>
<text x="24.5" y="256.4">P7</text>
<text x="24.5" y="270.1">P8</text>
<text x="24.5" y="284.1">P9</text>
<text x="34.8" y="291.6">R1</text>
<text x="46.7" y="291.6">R2</text>
<text x="70.7" y="291.6">R4</text>
<text x="94.7" y="291.6">R6</text>
<text x="118.5" y="291.6">R8</text>
<text x="141.4" y="291.6">R10</text>
<text x="165.2" y="291.6">R12</text>
<text x="189.2" y="291.6">R14</text>
<text x="213.3" y="291.6">R16</text>
<text x="237" y="291.6">R18</text>
<text x="261.1" y="291.6">R20</text>
</g>
<g font-size="3.7" fill="#222">
<text x="17.7" y="24.6">13</text>
<text x="34.5" y="24.6">15.236</text>
<text x="59.5" y="24.6">15.221</text>
<text x="84.6" y="24.6">15.308</text>
<text x="109.7" y="24.6">15.802</text>
<text x="134.7" y="24.6">15.579</text>
<text x="159.8" y="24.6">15.291</text>
<text x="184.8" y="24.6">15.913</text>
<text x="209.9" y="24.6">15.531</text>
<text x="17.7" y="35.7">14</text>
<text x="34.5" y="35.7">15.184</text>
<text x="59.5" y="35.7">15.113</text>
<text x="84.6" y="35.7">15.364</text>
<text x="109.7" y="35.7">15.466</text>
<text x="134.7" y="35.7">15.671</text>
<text x="159.8" y="35.7">15.587</text>
<text x="184.8" y="35.7">17.527</text>
<text x="209.9" y="35.7">15.604</text>
<text x="17.7" y="46.6">15</text>
<text x="59.5" y="46.6">15.119</text>
<text x="84.6" y="46.6">15.547</text>
<text x="109.7" y="46.6">15.435</text>
<text x="134.7" y="46.6">15.332</text>
<text x="159.8" y="46.6">15.334</text>
<text x="184.8" y="46.6">15.413</text>
<text x="209.9" y="46.6">15.573</text>
<text x="17.7" y="57.7">16</text>
<text x="34.5" y="57.7">15.221</text>
<text x="59.5" y="57.7">15.156</text>
<text x="84.6" y="57.7">15.386</text>
<text x="109.7" y="57.7">15.493</text>
<text x="134.7" y="57.7">15.469</text>
<text x="159.8" y="57.7">16.656</text>
<text x="184.8" y="57.7">15.427</text>
<text x="209.9" y="57.7">15.583</text>
<text x="17.7" y="68.8">17</text>
<text x="34.5" y="68.8">15.347</text>
<text x="59.5" y="68.8">15.178</text>
<text x="84.6" y="68.8">15.580</text>
<text x="109.7" y="68.8">15.499</text>
<text x="134.7" y="68.8">15.398</text>
<text x="159.8" y="68.8">15.579</text>
<text x="184.8" y="68.8">15.621</text>
<text x="209.9" y="68.8">15.885</text>
<text x="17.7" y="79.9">18</text>
<text x="34.5" y="79.9">15.454</text>
<text x="59.5" y="79.9">15.200</text>
<text x="84.6" y="79.9">15.655</text>
<text x="109.7" y="79.9">15.570</text>
<text x="134.7" y="79.9">15.830</text>
<text x="159.8" y="79.9">16.763</text>
<text x="184.8" y="79.9">15.695</text>
<text x="209.9" y="79.9">15.561</text>
<text x="17.7" y="91">19</text>
<text x="34.5" y="91">15.427</text>
<text x="59.5" y="91">15.210</text>
<text x="84.6" y="91">15.739</text>
<text x="109.7" y="91">15.626</text>
<text x="134.7" y="91">15.484</text>
<text x="159.8" y="91">16.099</text>
<text x="17.7" y="102.1">20</text>
<text x="34.5" y="102.1">15.339</text>
<text x="59.5" y="102.1">15.276</text>
</g>
<text font-size="3.7" fill="#155d99" x="34.5" y="46.6">15.027</text>
<text font-size="3.2" fill="#68727a" x="15.1" y="130.4">Comparison of consistency, pace and best times.</text>
<g font-size="3.2" fill="#16212b">
<text x="19" y="317.5">Rungcharat GFP…</text>
<text x="19" y="324.4">Ellerbrock Lukas</text>
<text x="19" y="331.5">Bultynck Olivier</text>
<text x="19" y="338.4">Codd Lincoln</text>
<text x="19" y="345.3">Caruso Jordan</text>
<text x="19" y="352.2">Mamesah Christian</text>
<text x="19" y="359">Izsay Adam</text>
<text x="19" y="366.2">Zhuo Vening</text>
<text x="19" y="373.1">Shimazaki Shinya</text>
<text x="19" y="379.9">Lomrose Mongk…</text>
</g>
<text font-size="2.9" fill="#666" x="17.7" y="14.8">LAP</text>
<g font-size="2.9" fill="#59636c">
<text x="65.2" y="147.4">Ellerbrock Lukas</text>
<text x="96.4" y="147.4">Rungcharat GFPT Natthawat</text>
<text x="143.5" y="147.4">Bultynck Olivier</text>
<text x="173.3" y="147.4">Codd Lincoln</text>
<text x="199.6" y="147.4">Caruso Jordan</text>
<text x="227.8" y="147.4">Mamesah Christian</text>
<text x="262.2" y="147.4">Izsay Adam</text>
<text x="188.7" y="153.2">Zhuo Vening</text>
<text x="213.8" y="153.2">Shimazaki Shinya</text>
<text x="246.1" y="153.2">Lomrose Mongkolphan</text>
</g>
<g font-size="2.9" fill="#43505a">
<text x="269.2" y="317.5">15.200</text>
<text x="269.2" y="324.4">15.218</text>
<text x="269.2" y="331.3">15.413</text>
<text x="269.2" y="338.1">15.517</text>
<text x="269.2" y="345.3">15.527</text>
<text x="269.2" y="352.2">15.967</text>
<text x="269.2" y="359">16.025</text>
<text x="269.2" y="365.9">16.237</text>
<text x="269.2" y="372.8">16.245</text>
<text x="277.1" y="379.9">-</text>
</g>
<g font-size="2.8">
<text x="8.5" y="7.9">8/27/26, 4:11 AM</text>
<text x="8.5" y="413.8">fi le:///var/www/myrcm.ch-node1/temp/myrcm-report-pdf-15485999074208019651/report.html</text>
<text x="284" y="413.8">2/5</text>
</g>
</svg>
